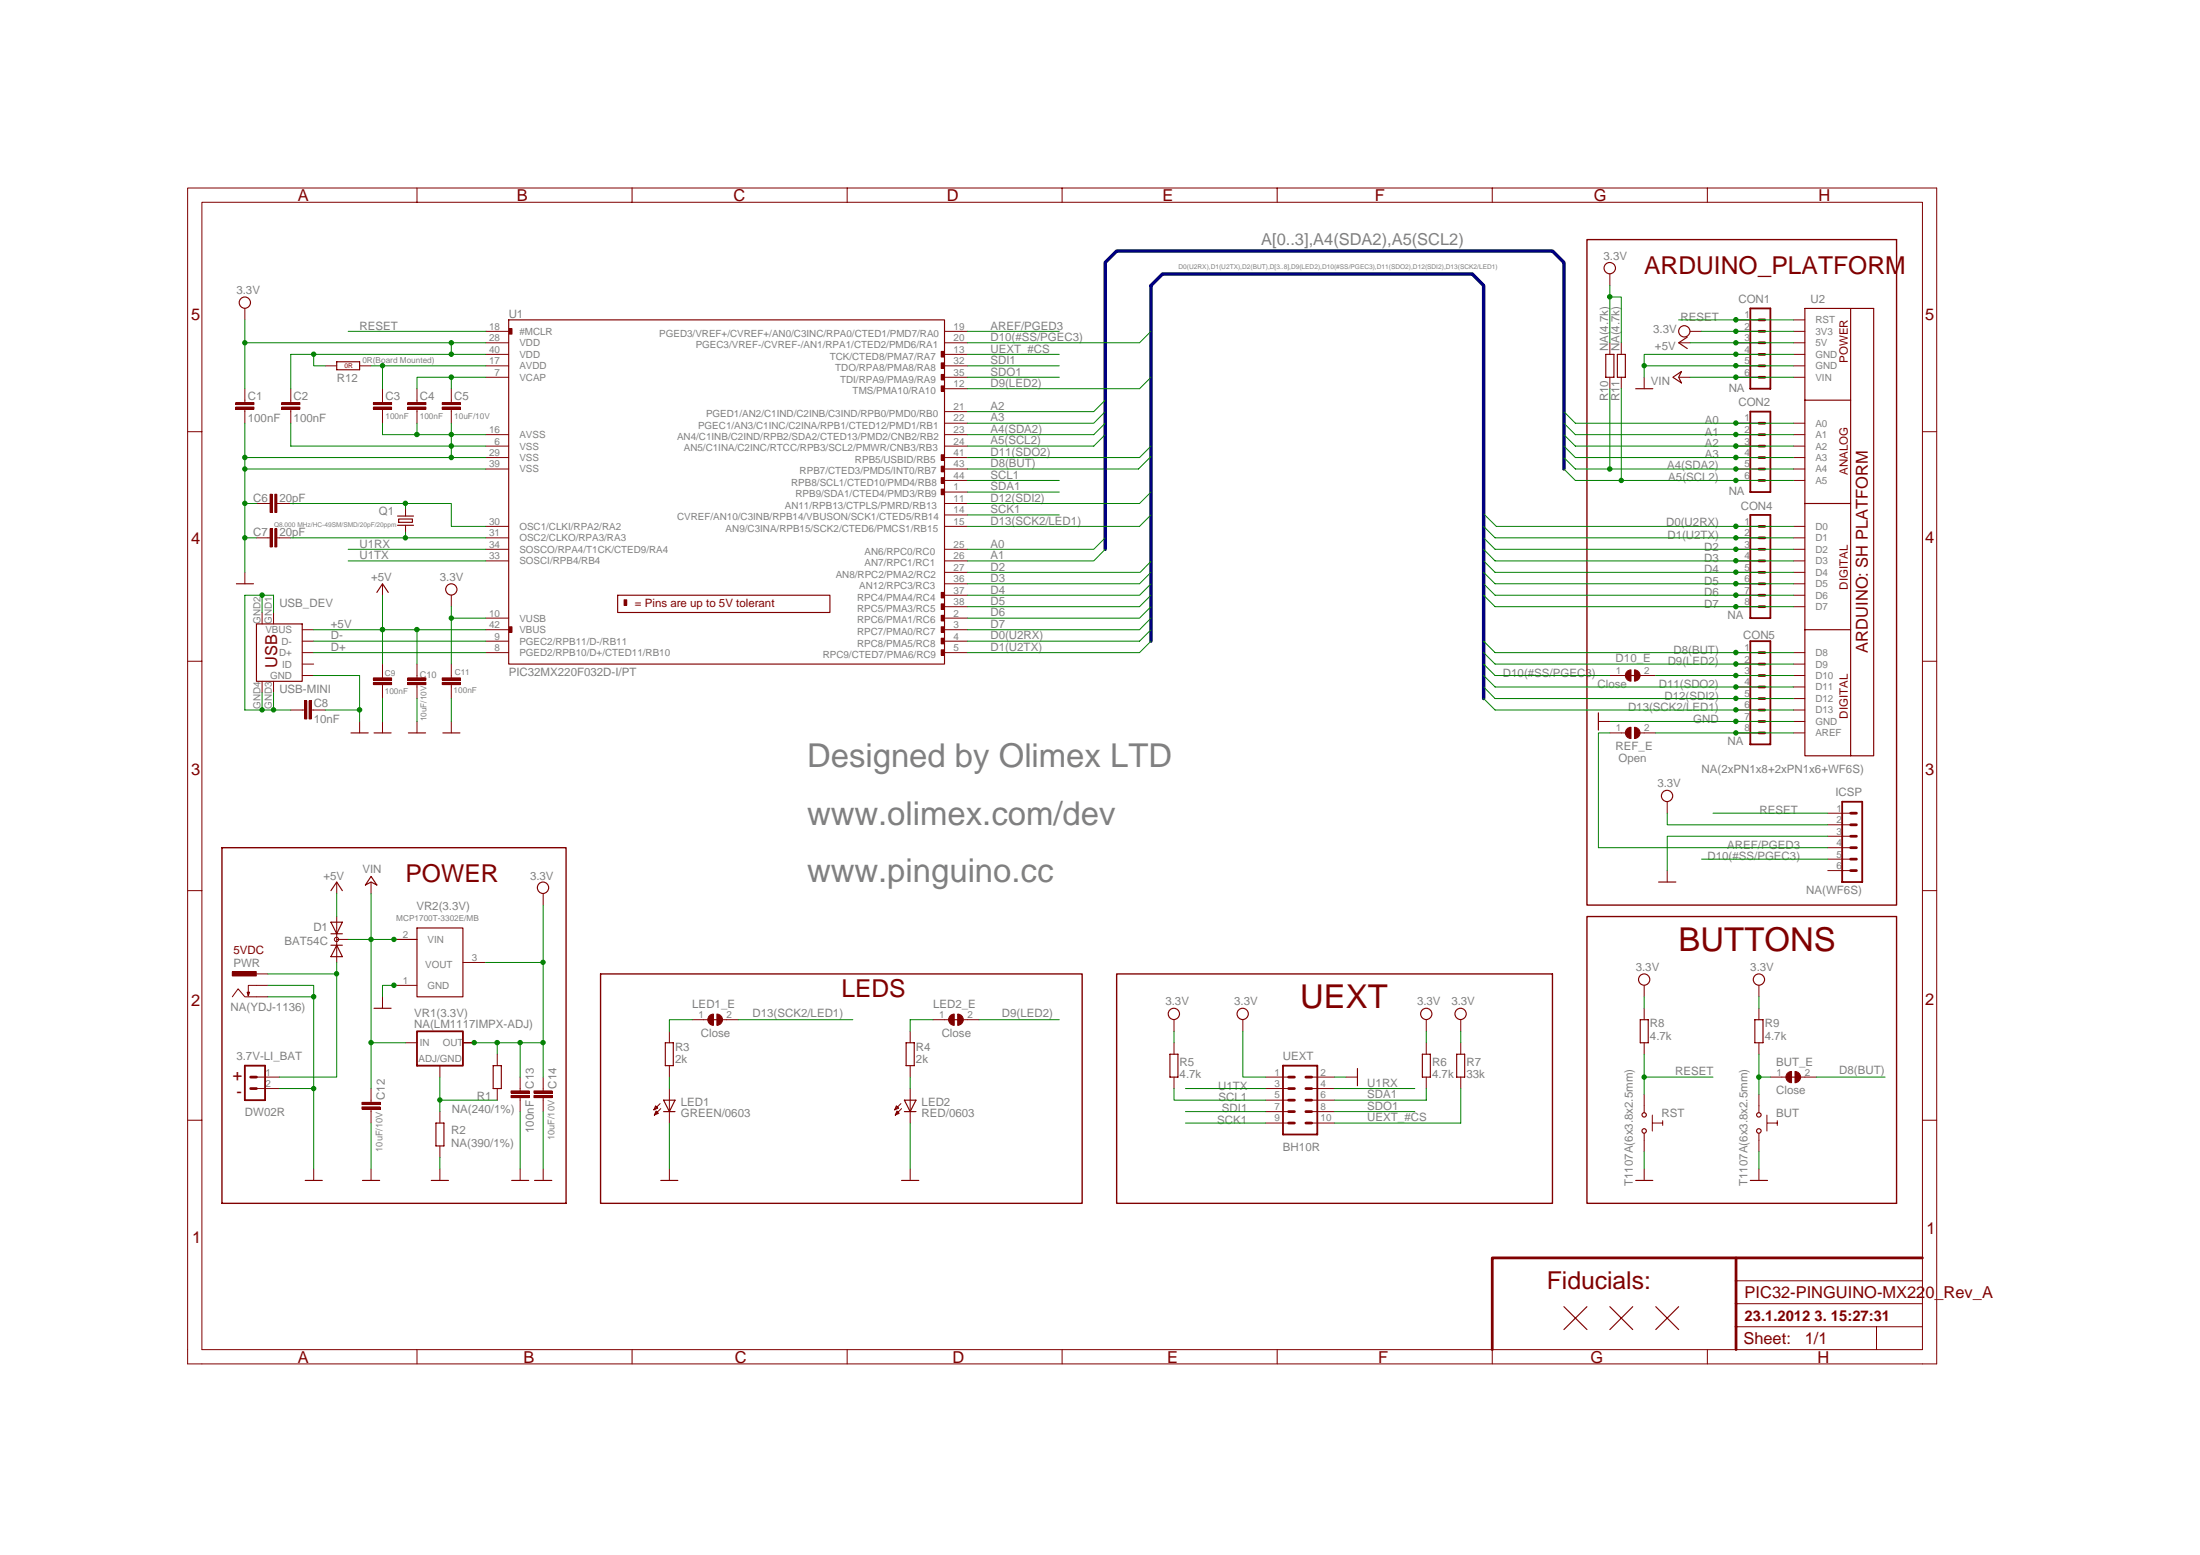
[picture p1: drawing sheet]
<svg xmlns="http://www.w3.org/2000/svg" width="297mm" height="210mm" viewBox="0 0 297 210" stroke-linecap="round" stroke-linejoin="round" font-family="sans-serif">
<g fill="none" stroke="#800000" stroke-width=".14">
<path d="M25.3 25.4h236.2v158.7h-236.2zM56.3 25.4v1.9M85.3 27.3h-58v154.9h232.3v-154.9h-145.2M85.3 27.3h29.1M85.3 25.4v1.9M114.4 25.4v1.9M143.4 25.4v1.9M172.4 25.4v1.9M201.5 25.4v1.9M230.5 25.4v1.9M25.3 58.3h2M31.8 54.9h2.5v.3h-2.5z"/>
<path d="M31.8 54.3h2.5v.3h-2.5zM33.1 52.5v1.8M33.1 55.3v1.8M38 54.9h2.5v.3h-2.5zM38 54.3h2.5v.3h-2.5zM39.3 52.5v1.8M39.3 55.3v1.8M50.4 54.9h2.5v.3h-2.5zM50.4 54.3h2.5v.3h-2.5zM51.6 52.5v1.8M51.6 55.3v1.8M55.1 54.9h2.4v.3h-2.4z"/>
<path d="M55.1 54.3h2.4v.3h-2.4zM56.3 52.5v1.8M56.3 55.3v1.8M59.7 54.9h2.5v.3h-2.5zM59.7 54.3h2.5v.3h-2.5zM60.9 52.5v1.8M60.9 55.3v1.8M222 50.9v1.6M226.6 46.3h1.6M226.6 50.9h1.6M234.4 43.2h3.1M234.4 44.7h3.1"/>
<path d="M234.4 46.3h3.1M234.4 47.8h3.1M234.4 49.4h3.1M234.4 50.9h3.1M234.4 57.1h3.1M234.4 58.7h3.1M259.6 58.3h1.9M33.1 77.3v1.5M34.6 68h1.9M34.6 72.6h1.9M36.5 66.7h.3v2.5h-.3zM36.5 71.4h.3v2.4h-.3z"/>
<path d="M37.1 66.7h.3v2.5h-.3zM37.1 71.4h.3v2.4h-.3zM37.4 68h1.9M37.4 72.6h1.9M51.6 78.8v1.5M234.4 72.6h3.1M234.4 60.2h3.1M234.4 61.8h3.1M234.4 63.3h3.1M234.4 64.9h3.1M234.4 71.1h3.1M234.4 74.1h3.1"/>
<path d="M234.4 75.7h3.1M234.4 77.3h3.1M234.4 78.8h3.1M25.3 89.3h2M39.3 95.8h1.8M41.1 94.6h.3v2.4h-.3zM41.7 94.6h.3v2.4h-.3zM42.1 95.8h1.8M48.6 97.4v1.5M50.4 91.5h2.5v.3h-2.5zM50.4 92.1h2.5v.3h-2.5zM51.6 89.6v1.9"/>
<path d="M51.6 92.4v1.9M51.6 97.4v1.5M55.1 92.1h2.4v.3h-2.4zM55.1 91.5h2.4v.3h-2.4zM56.3 89.6v1.9M56.3 92.4v1.9M56.3 97.4v1.5M59.7 91.5h2.5v.3h-2.5zM59.7 92.1h2.5v.3h-2.5zM60.9 89.6v1.9M60.9 92.4v1.9M60.9 97.4v1.5"/>
<path d="M215.8 97.4h1.6M217.4 91.2h2.1M221.5 91.2h2.1M234.4 95.8h3.1M234.4 80.3h3.1M234.4 81.9h3.1M234.4 88.1h3.1M234.4 89.6h3.1M234.4 91.2h3.1M234.4 92.7h3.1M234.4 94.3h3.1M234.4 97.4h3.1"/>
<path d="M234.4 98.9h3.1M259.6 89.3h1.9M45.5 119.1v1.5M50.1 119.1v1.5M225.1 117.5v1.6M246.8 109.8h3.1M246.8 111.3h3.1M246.8 112.9h3.1M246.8 114.4h3.1M246.8 116h3.1M246.8 117.5h3.1M25.3 120.2h2"/>
<path d="M34.6 131.5h1.6M34.6 134.6h1.6M34.6 133h1.6M45.5 123.7v6.2M45.5 126.8h1.5M51.6 134.6v1.5M93.5 137.6h2.1M97.6 137.6h2.1M126 137.6h2.1M130.1 137.6h2.1M259.6 120.2h1.9M25.3 151.2h2"/>
<path d="M34.6 145.4h3.1M34.6 146.9h3.1M42.4 157.8v1.5M48.9 149.4h2.4v.3h-2.4zM48.9 148.8h2.4v.3h-2.4zM50.1 146.9v1.9M50.1 149.7v1.9M50.1 157.8v1.5M59.4 157.8v1.5M69 147.9h2.5v.3h-2.5zM69 147.3h2.5v.3h-2.5zM70.2 145.4v1.9"/>
<path d="M70.2 148.2v1.9M70.2 157.8v1.5M72.1 147.9h2.4v.3h-2.4zM72.1 147.3h2.4v.3h-2.4zM73.3 145.4v1.9M73.3 148.2v1.9M73.3 157.8v1.5M88.6 150l.3 .3-.6 .2zM89.1 149l-.8 .8 .5-.2-.3-.3-.2 .5M89.2 149.6l-.9 .9M90.4 146.9v4.7M90.4 157.8v1.5"/>
<path d="M121.1 150l.3 .3-.5 .2zM121.6 149l-.8 .8 .5-.2-.3-.3-.2 .5M121.7 149.6l-.8 .9M122.9 146.9v4.7M122.9 157.8v1.5M181.7 145.4h1.6M222 157.8v1.5M237.5 147.7v2.5M237.5 153v2.5M237.5 157.8v1.5M238.6 150.5v2.2M238.7 151.6h1.3"/>
<path d="M239 145.4h2.1M240 151.3v.6M243.1 145.4h2.1M259.6 151.2h1.9M234.4 179.1h19M234.4 176h25.2M234.4 172.9h25.2M259.6 179.1h-6.2v3.1M56.3 182.2v1.9M85.3 182.2v1.9M114.4 182.2v1.9M143.4 182.2v1.9"/>
<path d="M172.4 182.2v1.9M201.5 182.2v1.9M230.5 182.2v1.9"/>
<circle cx="45.4" cy="126.8" r=".3"/>
</g>
<g fill="none" stroke="#800000" stroke-width=".25">
<path d="M31.9 54.5h2.4M38.1 54.5h2.4M50.4 54.5h2.5M55.1 54.5h2.4M59.7 54.5h2.5M236.3 41.6h2.7v10.9h-2.7zM236.3 55.6h2.7v10.8h-2.7zM37.3 66.7v2.5M37.3 71.4v2.4M236.3 69.5h2.7v13.9h-2.7zM236.3 86.6h2.7v13.9h-2.7zM248.7 108.2h2.7v10.9h-2.7z"/>
<path d="M33.1 143.8h2.7v4.7h-2.7z"/>
</g>
<g fill="none" stroke="#800000" stroke-width=".37">
<path d="M237.5 46.3h.8M237.5 44.7h.8M237.5 43.2h.8M237.5 49.4h.8M237.5 47.8h.8M237.5 50.9h.8M237.5 58.7h.8M237.5 57.1h.8M237.5 60.2h.8M237.5 63.3h.8M237.5 61.8h.8M237.5 64.9h.8"/>
<path d="M237.5 74.1h.8M237.5 72.6h.8M237.5 71.1h.8M237.5 77.3h.8M237.5 75.7h.8M237.5 78.8h.8M237.5 80.3h.8M237.5 81.9h.8M237.5 91.2h.8M237.5 89.6h.8M237.5 88.1h.8M237.5 94.3h.8"/>
<path d="M237.5 92.7h.8M237.5 95.8h.8M237.5 97.4h.8M237.5 98.9h.8M249.9 112.9h.8M249.9 111.3h.8M249.9 109.8h.8M249.9 116h.8M249.9 114.4h.8M249.9 117.5h.8M33.8 146.9h.8M33.8 145.4h.8"/>
<path d="M234.4 169.8v12.4M259.6 169.8h-58.1v12.4"/>
</g>
<g fill="none" stroke="#800000" stroke-width=".15">
<path d="M220.8 52.5h2.4M225.9 50.9l1.1-.8-.4 .8 .4 .8zM227.8 45.5l-1.2 .8 1.2 .8M31.9 78.8h2.3M50.9 80l.7-1.2 .8 1.2M47.4 98.9h2.3M50.5 98.9h2.3M55.1 98.9h2.4M59.8 98.9h2.3M215.8 96.2v2.4M50.1 118.3l.8 1.2-.8-.4-.8 .4zM223.9 119.1h2.4"/>
<path d="M44.7 124.5h1.5l-.7 1.5zM44.7 120.2l.8-1.1 .7 1.1M44.7 126h1.5M44.7 127.6h1.5M45.5 127.6l.7 1.5h-1.5zM50.5 136.1h2.3M41.2 159.3h2.3M48.9 159.3h2.4M58.2 159.3h2.4M69.1 159.3h2.3M72.2 159.3h2.3M89.2 159.3h2.3"/>
<path d="M89.6 148.5h1.5l-.7 1.6zM89.6 150.1h1.5M121.7 159.3h2.4M122.1 148.5h1.6l-.8 1.6zM122.1 150.1h1.6M183.3 144.2v2.4M220.8 159.3h2.4M236.3 159.3h2.4"/>
<circle cx="237.5" cy="152.7" r=".31"/>
<circle cx="237.5" cy="150.5" r=".3"/>
</g>
<g fill="#800000" stroke="#800000" stroke-width=".14">
<path d="M242.4 144.6a.76 .76 0 0 1 .7 .8 .76 .76 0 0 1-.7 .8z" fill-rule="evenodd"/>
<path d="M241.3 144.9l.6-.3v1.6a.76 .76 0 0 1-.7-.5 .76 .76 0 0 1 .1-.8z" fill-rule="evenodd"/>
<path d="M220.7 90.4a.76 .76 0 0 1 .7 .8 .76 .76 0 0 1-.7 .7z" fill-rule="evenodd"/>
<path d="M219.7 90.6l.5-.2v1.5a.76 .76 0 0 1-.7-.4 .76 .76 0 0 1 .2-.9z" fill-rule="evenodd"/>
<path d="M96.8 136.9a.76 .76 0 0 1 .8 .7 .76 .76 0 0 1-.8 .8z" fill-rule="evenodd"/>
<path d="M95.8 137.1l.5-.2v1.5a.76 .76 0 0 1-.7-.5 .76 .76 0 0 1 .2-.8z" fill-rule="evenodd"/>
<path d="M129.3 136.9a.76 .76 0 0 1 .8 .7 .76 .76 0 0 1-.8 .8z" fill-rule="evenodd"/>
<path d="M128.3 137.1l.5-.2v1.5a.76 .76 0 0 1-.7-.5 .76 .76 0 0 1 .2-.8z" fill-rule="evenodd"/>
</g>
<g fill="none" stroke="#800000" stroke-width=".28">
<path d="M31.9 55.1h2.4M38.1 55.1h2.4M50.4 55.1h2.5M55.1 55.1h2.4M59.7 55.1h2.5M36.6 66.7v2.5M36.6 71.4v2.4M41.3 94.6v2.4M41.9 94.6v2.4M50.4 91.7h2.5M50.4 92.3h2.5M55.1 91.7h2.4"/>
<path d="M55.1 92.3h2.4M59.7 91.7h2.5M59.7 92.3h2.5M48.9 149.6h2.4M48.9 149h2.4M69 148h2.5M69 147.4h2.5M72.1 148h2.4M72.1 147.4h2.4"/>
</g>
<path d="M31.4 131.2h3.2v.5h-3.2z" fill="#800000"/>
<g fill="none" stroke="#800000" stroke-width=".14">
<path d="M43.9 49.4h1.6M48.6 49.4h1.5M65.6 49.4h3.1M65.6 44.7h3.1M65.6 58.7h3.1M65.6 46.3h3.1M65.6 47.8h3.1M65.6 50.9h3.1M127.5 49.4h3.1M127.5 44.7h3.1M127.5 58.7h3.1M127.5 57.1h3.1"/>
<path d="M127.5 46.3h3.1M127.5 55.6h3.1M127.5 47.8h3.1M127.5 50.9h3.1M127.5 52.5h3.1M217.4 46.3v1.5M217.4 50.9v1.6M218.9 46.3v1.5M218.9 50.9v1.6M54.8 68.7v1M54.8 70.9v.9M65.6 60.2h3.1"/>
<path d="M65.6 74.1h3.1M65.6 75.7h3.1M65.6 71.1h3.1M65.6 72.6h3.1M65.6 61.8h3.1M65.6 63.3h3.1M127.5 60.2h3.1M127.5 74.1h3.1M127.5 75.7h3.1M127.5 77.3h3.1M127.5 71.1h3.1M127.5 68h3.1"/>
<path d="M127.5 78.8h3.1M127.5 69.5h3.1M127.5 61.8h3.1M127.5 63.3h3.1M127.5 64.9h3.1M127.5 66.4h3.1M65.6 86.6h3.1M65.6 88.1h3.1M65.6 83.4h3.1M65.6 85h3.1M127.5 86.6h3.1M127.5 88.1h3.1"/>
<path d="M127.5 80.3h3.1M127.5 81.9h3.1M127.5 83.4h3.1M127.5 85h3.1M217.4 98.9h2.1M221.5 98.9h2.1M31.4 131.1h3.2v.6h-3.2zM31.4 134.6l.7-1.1 1 1.1h1.5M34.6 133h-1.1v1.4M90.4 139.2v1.6M122.9 139.2v1.6M222 136.1v1.5"/>
<path d="M237.5 136.1v1.5M59.4 150.1v1.5M59.4 154.7v1.5M67.1 142.3v1.5M67.1 146.9v1.6M90.4 143.8v1.6M122.9 143.8v1.6M158.5 140.8v1.5M158.5 145.4v1.5M192.6 140.8v1.5M192.6 145.4v1.5M197.2 140.8v1.5"/>
<path d="M197.2 145.4v1.5M222 140.8v1.5M222 147.7v2.5M222 153v2.5M223.1 150.5v2.2M223.2 151.6h1.3M224.5 151.3v.6M237.5 140.8v1.5"/>
</g>
<g fill="none" stroke="#800000" stroke-width=".15">
<path d="M45.5 48.8h3.1v1.1h-3.1zM216.8 47.8h1.1v3.1h-1.1zM218.4 47.8h1.1v3.1h-1.1zM53.7 69.7h2.1M53.7 70.9h2.1M53.8 70.1h1.9v.4h-1.9zM33.4 133.9h.3l-.2 .5zM221.5 137.6h1v3.2h-1zM236.9 137.6h1.1v3.2h-1.1zM58.9 151.6h1v3.1h-1zM66.6 143.8h1.1v3.1h-1.1zM89.8 140.8h1.1v3h-1.1z"/>
<path d="M122.3 140.8h1.1v3h-1.1zM158 142.3h1v3.1h-1zM192 142.3h1.1v3.1h-1.1zM196.7 142.3h1.1v3.1h-1.1zM211.2 176.4l3.1 3.1M214.3 176.4l-3.1 3.1M217.4 176.4l3 3.1M220.4 176.4l-3 3.1M223.6 176.4l3 3.1M226.6 176.4l-3 3.1"/>
<circle cx="222" cy="152.7" r=".3"/>
<circle cx="222" cy="150.5" r=".3"/>
</g>
<g fill="#800000" stroke="#800000" stroke-width=".14">
<path d="M220.7 98.2a.76 .76 0 0 1 .7 .7 .76 .76 0 0 1-.7 .8z" fill-rule="evenodd"/>
<path d="M219.7 98.4l.5-.2v1.5a.76 .76 0 0 1-.7-.5 .76 .76 0 0 1 .2-.8z" fill-rule="evenodd"/>
</g>
<path d="M84.3 81h.3v.7h-.3z" fill="#800000"/>
<path d="M84.3 81h.3v.7h-.3z" fill="none" stroke="#800000" stroke-width=".14"/>
<path d="M127.1 66h.3v.8h-.3z" fill="#800000"/>
<path d="M127.1 66h.3v.8h-.3z" fill="none" stroke="#800000" stroke-width=".14"/>
<path d="M127.1 83.1h.3v.7h-.3z" fill="#800000"/>
<path d="M127.1 83.1h.3v.7h-.3z" fill="none" stroke="#800000" stroke-width=".14"/>
<path d="M127.1 84.6h.3v.8h-.3z" fill="#800000"/>
<path d="M127.1 84.6h.3v.8h-.3z" fill="none" stroke="#800000" stroke-width=".14"/>
<path d="M127.1 86.2h.3v.7h-.3z" fill="#800000"/>
<path d="M127.1 86.1h.3v.8h-.3z" fill="none" stroke="#800000" stroke-width=".14"/>
<path d="M127.1 87.7h.3v.8h-.3z" fill="#800000"/>
<path d="M127.1 87.7h.3v.8h-.3z" fill="none" stroke="#800000" stroke-width=".14"/>
<path d="M127.1 52.1h.3v.7h-.3z" fill="#800000"/>
<path d="M127.1 52.1h.3v.7h-.3z" fill="none" stroke="#800000" stroke-width=".14"/>
<path d="M127.1 47.5h.3v.7h-.3z" fill="#800000"/>
<path d="M127.1 47.4h.3v.8h-.3z" fill="none" stroke="#800000" stroke-width=".14"/>
<path d="M68.8 44.4h.3v.7h-.3z" fill="#800000"/>
<path d="M68.8 44.3h.3v.8h-.3z" fill="none" stroke="#800000" stroke-width=".14"/>
<path d="M127.1 50.6h.3v.7h-.3z" fill="#800000"/>
<path d="M127.1 50.5h.3v.8h-.3z" fill="none" stroke="#800000" stroke-width=".14"/>
<path d="M127.1 49h.3v.7h-.3z" fill="#800000"/>
<path d="M127.1 49h.3v.7h-.3z" fill="none" stroke="#800000" stroke-width=".14"/>
<path d="M127.1 80h.3v.7h-.3z" fill="#800000"/>
<path d="M127.1 80h.3v.7h-.3z" fill="none" stroke="#800000" stroke-width=".14"/>
<path d="M127.1 81.5h.3v.8h-.3z" fill="#800000"/>
<path d="M127.1 81.5h.3v.8h-.3z" fill="none" stroke="#800000" stroke-width=".14"/>
<path d="M127.1 61.4h.3v.7h-.3z" fill="#800000"/>
<path d="M127.1 61.4h.3v.7h-.3z" fill="none" stroke="#800000" stroke-width=".14"/>
<path d="M68.8 84.6h.3v.8h-.3z" fill="#800000"/>
<path d="M68.8 84.6h.3v.8h-.3z" fill="none" stroke="#800000" stroke-width=".14"/>
<path d="M127.1 62.9h.3v.8h-.3z" fill="#800000"/>
<path d="M127.1 62.9h.3v.8h-.3z" fill="none" stroke="#800000" stroke-width=".14"/>
<path d="M127.1 64.5h.3v.7h-.3z" fill="#800000"/>
<g fill="none" stroke="#800000" stroke-width=".14">
<path d="M217.4 37v1.5M33.1 41.6v1.6M228.2 44.7h1.5M242.1 44.7h1.6M242.1 46.3h1.6M242.1 57.1h1.6M242.1 58.7h1.6M242.1 47.8h1.6M242.1 49.4h1.6M242.1 43.2h1.6M242.1 50.9h1.6M127.1 64.5h.3v.7h-.3z"/>
<path d="M242.1 60.2h1.6M242.1 61.8h1.6M242.1 63.3h1.6M242.1 64.9h1.6M242.1 71.1h1.6M242.1 72.6h1.6M242.1 74.1h1.6M242.1 75.7h1.6M242.1 77.3h1.6M242.1 78.8h1.6M35.4 82.7v1.5M35.4 92v1.5"/>
<path d="M36.9 82.7v1.5M36.9 92v1.5M40.8 88.1h1.6M40.8 89.6h1.6M40.8 91.2h1.6M40.8 86.6h1.6M40.8 85h1.6M60.9 80.3v1.6M242.1 98.9h1.6M242.1 80.3h1.6M242.1 81.9h1.6M242.1 88.1h1.6"/>
<path d="M242.1 89.6h1.6M242.1 91.2h1.6M242.1 92.7h1.6M242.1 94.3h1.6M242.1 95.8h1.6M242.1 97.4h1.6M225.1 108.2v1.6M53.2 133h3.1M53.2 126.8h3.1M62.5 129.9h3.1M73.3 120.6v1.6M158.5 137.6v1.6"/>
<path d="M167.8 137.6v1.6M192.6 137.6v1.6M197.2 137.6v1.6M222 133v1.6M237.5 133v1.6M54.8 140.8h1.5M59.4 143.8v1.6M62.5 140.8h1.5M170.9 145.4h3.1M170.9 146.9h3.1M170.9 148.5h3.1M170.9 150.1h3.1"/>
<path d="M170.9 151.6h3.1M177.1 145.4h3.1M177.1 146.9h3.1M177.1 148.5h3.1M177.1 150.1h3.1M177.1 151.6h3.1"/>
</g>
<g fill="none" stroke="#800000" stroke-width=".15">
<path d="M68.7 43.2h58.8v46.4h-58.8zM249.9 41.6v12.4h-6.2M249.9 54v14h-6.2M249.9 68v17h-6.2M34.6 84.2h6.2v7.8h-6.2zM83.4 80.3h28.7v2.4h-28.7zM219.7 91.2h1.5M249.9 85v17h3.1v-60.4h-9.3v60.4h6.2M56.3 125.3h6.2v9.3h-6.2zM95.8 137.6h1.5M128.3 137.6h1.6M241.4 145.4h1.5"/>
<circle cx="217.4" cy="36.2" r=".77"/>
<circle cx="33.1" cy="40.8" r=".76"/>
<circle cx="227.4" cy="44.7" r=".76"/>
<circle cx="60.9" cy="79.6" r=".76"/>
<circle cx="73.3" cy="119.8" r=".77"/>
<circle cx="225.1" cy="107.4" r=".76"/>
<circle cx="158.5" cy="136.9" r=".76"/>
<circle cx="167.8" cy="136.9" r=".76"/>
<circle cx="192.6" cy="136.9" r=".76"/>
<circle cx="197.2" cy="136.9" r=".76"/>
<circle cx="222" cy="132.2" r=".76"/>
<circle cx="237.5" cy="132.2" r=".76"/>
</g>
<path d="M56.3 139.2h6.2v4.6h-6.2zM173.2 143.8h4.7v9.3h-4.7z" fill="none" stroke="#800000" stroke-width=".25"/>
<path d="M174 151.6h.8M174 150.1h.8M174 148.5h.8M174 146.9h.8M174 145.4h.8M176.3 151.6h.8M176.3 150.1h.8M176.3 148.5h.8M176.3 146.9h.8M176.3 145.4h.8" fill="none" stroke="#800000" stroke-width=".37"/>
<path d="M214.3 32.3h41.8v89.9h-41.8zM30 114.4h46.4v48h-46.4zM81.1 131.5h65v30.9h-65zM150.8 131.5h58.8v30.9h-58.8zM214.3 123.7h41.8v38.7h-41.8z" fill="none" stroke="#800000" stroke-width=".19"/>
<path d="M211.2 63.3v-27.9l-1.6-1.5h-58.8l-1.6 1.5v38.7M155.4 86.6v-48.1l1.6-1.5h41.8l1.5 1.5v55.8" fill="none" stroke="#000080" stroke-width=".46"/>
<g fill="#008000" stroke="#008000" stroke-width=".14">
<circle cx="234.4" cy="46.3" r=".3"/>
<circle cx="51.6" cy="85" r=".3"/>
<circle cx="56.3" cy="85" r=".3"/>
<circle cx="53.2" cy="126.8" r=".3"/>
<circle cx="50.1" cy="140.7" r=".3"/>
<circle cx="50.1" cy="126.8" r=".3"/>
<circle cx="234.4" cy="50.9" r=".3"/>
<circle cx="234.4" cy="57.1" r=".3"/>
<circle cx="234.4" cy="58.7" r=".3"/>
<circle cx="234.4" cy="60.2" r=".3"/>
<circle cx="234.4" cy="61.8" r=".3"/>
<circle cx="234.4" cy="63.3" r=".3"/>
<circle cx="217.3" cy="63.3" r=".3"/>
<circle cx="234.4" cy="64.9" r=".3"/>
<circle cx="218.9" cy="64.9" r=".3"/>
<circle cx="234.4" cy="71" r=".3"/>
<circle cx="234.4" cy="72.6" r=".3"/>
<circle cx="234.4" cy="74.1" r=".3"/>
<circle cx="234.4" cy="75.7" r=".3"/>
<circle cx="234.4" cy="77.2" r=".3"/>
<circle cx="234.4" cy="78.8" r=".3"/>
<circle cx="234.4" cy="80.3" r=".3"/>
<circle cx="234.4" cy="81.9" r=".3"/>
<circle cx="234.4" cy="88.1" r=".3"/>
<circle cx="234.4" cy="89.6" r=".3"/>
<circle cx="234.4" cy="92.7" r=".3"/>
<circle cx="234.4" cy="94.3" r=".3"/>
<circle cx="234.4" cy="95.8" r=".3"/>
<circle cx="222" cy="49.4" r=".3"/>
<circle cx="234.4" cy="47.8" r=".3"/>
<circle cx="234.4" cy="49.4" r=".3"/>
<circle cx="234.4" cy="97.4" r=".3"/>
<circle cx="48.5" cy="95.8" r=".3"/>
<circle cx="33.1" cy="72.6" r=".3"/>
<circle cx="33.1" cy="63.3" r=".3"/>
<circle cx="33.1" cy="61.8" r=".3"/>
<circle cx="60.9" cy="58.7" r=".3"/>
<circle cx="60.9" cy="60.2" r=".3"/>
<circle cx="60.9" cy="61.8" r=".3"/>
<circle cx="56.3" cy="58.7" r=".3"/>
<circle cx="33.1" cy="67.9" r=".3"/>
<circle cx="53.2" cy="133" r=".3"/>
<circle cx="42.3" cy="134.5" r=".3"/>
<circle cx="42.4" cy="146.9" r=".3"/>
<circle cx="51.6" cy="49.4" r=".3"/>
<circle cx="234.4" cy="98.9" r=".3"/>
<circle cx="237.5" cy="145.4" r=".3"/>
<circle cx="45.4" cy="131.4" r=".3"/>
<circle cx="234.4" cy="91.2" r=".3"/>
<circle cx="60.9" cy="50.9" r=".3"/>
<circle cx="54.7" cy="67.9" r=".3"/>
<circle cx="54.7" cy="72.6" r=".3"/>
<circle cx="234.4" cy="43.2" r=".3"/>
<circle cx="222" cy="145.4" r=".3"/>
<circle cx="35.4" cy="80.3" r=".3"/>
<circle cx="35.4" cy="95.8" r=".3"/>
<circle cx="36.9" cy="95.8" r=".3"/>
<circle cx="60.9" cy="83.4" r=".3"/>
<circle cx="234.4" cy="44.7" r=".3"/>
<circle cx="73.3" cy="140.7" r=".3"/>
<circle cx="70.2" cy="140.7" r=".3"/>
<circle cx="67.1" cy="140.7" r=".3"/>
<circle cx="64" cy="140.7" r=".3"/>
<circle cx="73.3" cy="129.9" r=".3"/>
<circle cx="217.3" cy="40.1" r=".3"/>
<circle cx="33.1" cy="46.3" r=".3"/>
<circle cx="60.9" cy="46.3" r=".3"/>
<circle cx="60.9" cy="47.8" r=".3"/>
<circle cx="42.4" cy="47.8" r=".3"/>
<circle cx="59.4" cy="148.5" r=".3"/>
</g>
<g fill="none" stroke="#008000" stroke-width=".14">
<path d="M217.4 38.5v7.8M33.1 46.3h32.5M33.1 43.2v9.3M33.1 57.1v10.9M39.3 57.1v3.1h26.3M42.4 47.8v1.6h1.5M47 44.7h18.6M50.1 49.4h15.5M51.6 49.4v3.1M51.6 57.1v1.6h14M56.3 57.1v1.6M60.9 50.9h-4.6v1.6"/>
<path d="M60.9 50.9h4.7M60.9 46.3v1.5M60.9 50.9v1.6M60.9 57.1v4.7M65.6 47.8h-26.3v4.7M130.6 50.9h12.4M130.6 44.7h12.4M130.6 49.4h12.4M130.6 47.8h12.4M149.2 54l-1.5 1.6h-17.1M149.2 55.6l-1.5 1.5h-17.1M149.2 57.1l-1.5 1.6h-17.1"/>
<path d="M149.2 58.7l-1.5 1.5h-17.1M155.4 50.9l-1.5 1.6h-23.3M155.4 44.7l-1.5 1.6h-23.3M211.2 55.6l1.5 1.5h29.4M211.2 57.1l1.5 1.6h29.4M211.2 58.7l1.5 1.5h29.4M217.4 40.1h1.5v6.2M217.4 52.5v10.8M218.9 52.5v12.4M226.6 43.2h15.5M228.2 46.3h13.9M228.2 50.9h13.9"/>
<path d="M229.7 44.7h12.4M242.1 49.4h-20.1v1.5M242.1 47.8h-20.1v1.6M33.1 61.8h32.5M33.1 63.3h32.5M33.1 72.6h1.5M34.6 68h-1.5v9.3M39.3 68h15.5v.7M47 74.1h18.6M47 75.7h18.6M54.8 68h6.1v3.1h4.7M54.8 71.8v.8h-15.5"/>
<path d="M54.8 72.6h10.8M130.6 64.9h12.4M130.6 69.5h12.4M130.6 66.4h12.4M149.2 72.6l-1.5 1.5h-17.1M149.2 74.1l-1.5 1.6h-17.1M155.4 75.8l-1.5 1.5h-23.3M155.4 77.3l-1.5 1.5h-23.3M155.4 78.8l-1.5 1.5h-23.3M155.4 66.4l-1.5 1.6h-23.3M155.4 60.2l-1.5 1.6h-23.3M155.4 61.6l-1.7 1.7h-23.1"/>
<path d="M155.4 69.5l-1.5 1.6h-23.3M200.3 69.4l1.7 1.7h40.1M200.3 71.1l1.6 1.5h40.2M200.3 72.6l1.6 1.5h40.2M200.3 74.1l1.6 1.6h40.2M200.3 75.7l1.6 1.6h40.2M200.3 77.3l1.6 1.5h40.2M200.3 78.8l1.6 1.5h40.2M211.2 60.2l1.5 1.6h29.4M211.2 61.8l1.5 1.5h29.4M211.2 63.3l1.5 1.6h29.4M35.4 80.3v2.4"/>
<path d="M35.4 93.5v2.3M36.9 93.5v2.3h-1.5M36.9 82.7v-2.4h-3.8v15.5h2.3M36.9 95.8h2.4M42.4 91.2h6.2v4.6M42.4 85h23.2M42.4 88.1h23.2M42.4 86.6h23.2M43.9 95.8h4.7M48.6 95.8v1.6M51.6 80.3v9.3M51.6 94.3v3.1"/>
<path d="M56.3 85v4.6M56.3 94.3v3.1M60.9 81.9v7.7M60.9 94.3v3.1M60.9 83.4h4.7M155.4 80.3l-1.5 1.6h-23.3M155.4 81.9l-1.5 1.5h-23.3M155.4 83.4l-1.5 1.6h-23.3M155.4 86.6l-1.5 1.5h-23.3M155.4 85l-1.5 1.6h-23.3M200.3 86.6l1.6 1.5h40.2M200.3 80.3l1.6 1.6h40.2"/>
<path d="M200.3 88.1l1.6 1.5h40.2M200.3 89.6l1.6 1.6h15.5M200.3 91.2l1.6 1.5h40.2M200.3 92.7l1.6 1.6h40.2M200.3 94.3l1.6 1.5h40.2M217.4 98.9h-1.6v15.5h31M217.4 97.4h24.7M223.6 91.2h18.5M223.6 98.9h18.5M225.1 109.8v1.5h21.7M229.7 116h17.1M231.3 109.8h15.5"/>
<path d="M246.8 112.9h-21.7v4.6M36.2 134.6h6.2v23.2M36.2 133h6.2v1.6M45.5 129.9v1.6h-9.3M45.5 131.5v13.9h-7.8M45.5 120.6v3.1M47 126.8h6.2M50.1 120.6v26.3M53.2 133h-1.6v1.6M65.6 129.9h7.7M73.3 122.2v23.2M93.5 137.6h-3.1v1.6"/>
<path d="M99.7 137.6h15.4M126 137.6h-3.1v1.6M132.2 137.6h10.8M158.5 139.2v1.6M167.8 139.2v6.2h3.1M192.6 139.2v1.6M197.2 139.2v1.6M222 134.6v1.5M237.5 134.6v1.5M37.7 146.9h4.7M50.1 151.6v6.2M50.1 140.8h4.7"/>
<path d="M59.4 145.4v3.1M59.4 156.2v1.6M64 140.8h9.3M67.1 148.5h-7.7v1.6M67.1 140.8v1.5M70.2 140.8v4.6M70.2 150.1v7.7M73.3 150.1v7.7M90.4 145.4v1.5M90.4 151.6v6.2M122.9 145.4v1.5M122.9 151.6v6.2"/>
<path d="M158.5 146.9v1.6h12.4M160.1 146.9h10.8M160.1 151.6h10.8M160.1 150.1h10.8M180.2 145.4h1.5M180.2 146.9h10.8M180.2 150.1h10.8M192.6 146.9v1.6h-12.4M197.2 146.9v4.7h-17M222 145.4h9.3M222 142.3v5.4M222 155.5v2.3"/>
<path d="M237.5 145.4h1.5M237.5 142.3v5.4M237.5 155.5v2.3M245.2 145.4h9.3"/>
</g>
<g font-size="4.4" fill="#808080">
<text x="109" y="103.6">Designed by Olimex LTD</text>
<text x="109" y="111.3">www.olimex.com/dev</text>
<text x="109" y="119.1">www.pinguino.cc</text>
</g>
<g font-size="4.4" fill="#800000">
<text x="226.6" y="128.4">BUTTONS</text>
<text x="175.6" y="136.1">UEXT</text>
</g>
<g font-size="3.3" fill="#800000">
<text x="222" y="37">ARDUINO_PLATFORM</text>
<text x="54.8" y="119.1">POWER</text>
<text x="113.6" y="134.6">LEDS</text>
<text x="208.8" y="174.1">Fiducials:</text>
</g>
<g font-size="2.2" fill="#800000">
<text x="40.2" y="27.1">A</text>
<text x="69.8" y="27.1">B</text>
<text x="99" y="27.1">C</text>
<text x="127.8" y="27.1">D</text>
<text x="157" y="27.1">E</text>
<text x="185.6" y="27.1">F</text>
<text x="215.2" y="27.1">G</text>
<text x="245.5" y="27.1">H</text>
<text x="25.8" y="43.2">5</text>
<text x="259.9" y="43.2">5</text>
<text x="25.8" y="73.4">4</text>
<text x="259.9" y="73.2">4</text>
<text x="252.2" y="88.1" transform="rotate(-90 252.2 88.1)">ARDUINO: SH PLATFORM</text>
<text x="37.4" y="90.1" transform="rotate(-90 37.4 90.1)">USB</text>
<text x="25.8" y="104.7">3</text>
<text x="259.9" y="104.7">3</text>
<text x="25.8" y="135.8">2</text>
<text x="259.9" y="135.6">2</text>
<text x="31.9" y="148.1">-</text>
<text x="32.7" y="145.9" transform="rotate(-90 32.7 145.9)">+</text>
<text x="25.9" y="167.9">1</text>
<text x="260.1" y="166.6">1</text>
<text x="235.6" y="175.2">PIC32-PINGUINO-MX220_Rev_A</text>
<text x="40.2" y="184">A</text>
<text x="70.7" y="184">B</text>
<text x="99.2" y="184">C</text>
<text x="128.6" y="184">D</text>
<text x="157.6" y="184">E</text>
<text x="186.1" y="184">F</text>
<text x="214.7" y="184">G</text>
<text x="235.4" y="181.5">Sheet:</text>
<text x="243.7" y="181.4">1/1</text>
<text x="245.4" y="184">H</text>
</g>
<text font-size="2.2" fill="#808080" x="170.3" y="33.1">A[0..3],A4(SDA2),A5(SCL2)</text>
<text font-size="2" fill="#800000" x="235.6" y="178.3">23.1.2012 3. 15:27:31</text>
<g font-size="1.6" fill="#808080">
<text x="216.5" y="35.1">3.3V</text>
<text x="31.9" y="39.7">3.3V</text>
<text x="234.7" y="40.9">CON1</text>
<text x="244.5" y="40.9">U2</text>
<text x="48.6" y="44.5">RESET</text>
<text x="68.7" y="42.9">U1</text>
<text x="133.7" y="46">D10(#SS/PGEC3)</text>
<text x="133.7" y="44.5">AREF/PGED3</text>
<text x="133.7" y="47.6">UEXT_#CS</text>
<text x="217.1" y="47.4" transform="rotate(-90 217.1 47.4)">NA(4.7k)</text>
<text x="218.7" y="47.4" transform="rotate(-90 218.7 47.4)">NA(4.7k)</text>
<text x="223.2" y="45">3.3V</text>
<text x="223.5" y="47.3">+5V</text>
<text x="226.9" y="43.3">RESET</text>
<text x="45.5" y="51.5">R12</text>
<text x="133.7" y="52.2">D9(LED2)</text>
<text x="133.7" y="49.1">SDI1</text>
<text x="133.7" y="50.7">SDO1</text>
<text x="222.9" y="51.9">VIN</text>
<text x="233.4" y="52.9">NA</text>
<text x="33.5" y="57">100nF</text>
<text x="33.5" y="54">C1</text>
<text x="39.6" y="57">100nF</text>
<text x="39.6" y="54">C2</text>
<text x="52" y="54">C3</text>
<text x="56.7" y="54">C4</text>
<text x="61.3" y="54">C5</text>
<text x="133.7" y="55.3">A2</text>
<text x="133.7" y="56.9">A3</text>
<text x="133.7" y="58.4">A4(SDA2)</text>
<text x="133.7" y="60">A5(SCL2)</text>
<text x="217.1" y="54.2" transform="rotate(-90 217.1 54.2)">R10</text>
<text x="218.7" y="54.2" transform="rotate(-90 218.7 54.2)">R11</text>
<text x="230.2" y="57.3">A0</text>
<text x="230.2" y="58.8">A1</text>
<text x="234.7" y="54.8">CON2</text>
<text x="133.7" y="63.1">D8(BUT)</text>
<text x="133.7" y="61.5">D11(SDO2)</text>
<text x="133.7" y="64.6">SCL1</text>
<text x="225.1" y="63.3">A4(SDA2)</text>
<text x="225.3" y="64.9">A5(SCL2)</text>
<text x="230.2" y="60.4">A2</text>
<text x="230.2" y="61.8">A3</text>
<text x="34.2" y="67.7">C6</text>
<text x="37.7" y="67.7">20pF</text>
<text x="51.1" y="69.5">Q1</text>
<text x="133.7" y="67.7">D12(SDI2)</text>
<text x="133.7" y="70.8">D13(SCK2/LED1)</text>
<text x="133.7" y="69.3">SCK1</text>
<text x="133.7" y="66.2">SDA1</text>
<text x="225" y="71.1">D0(U2RX)</text>
<text x="233.4" y="66.8">NA</text>
<text x="235" y="68.9">CON4</text>
<text x="34.2" y="72.4">C7</text>
<text x="37.7" y="72.4">20pF</text>
<text x="48.6" y="73.9">U1RX</text>
<text x="48.6" y="75.5">U1TX</text>
<text x="133.7" y="77">D2</text>
<text x="133.7" y="73.9">A0</text>
<text x="133.7" y="75.5">A1</text>
<text x="225.1" y="72.8">D1(U2TX)</text>
<text x="230.1" y="74.3">D2</text>
<text x="230.1" y="75.9">D3</text>
<text x="230.1" y="77.4">D4</text>
<text x="37.7" y="81.9">USB_DEV</text>
<text x="50.1" y="78.4">+5V</text>
<text x="59.4" y="78.4">3.3V</text>
<text x="133.7" y="78.6">D3</text>
<text x="133.7" y="80.1">D4</text>
<text x="133.7" y="81.7">D5</text>
<text x="133.7" y="83.2">D6</text>
<text x="230.1" y="79">D5</text>
<text x="230.1" y="80.5">D6</text>
<text x="230.1" y="82.1">D7</text>
<text x="233.2" y="83.5">NA</text>
<text x="44.7" y="84.8">+5V</text>
<text x="44.7" y="87.9">D+</text>
<text x="44.7" y="86.3">D-</text>
<text x="133.7" y="87.9">D1(U2TX)</text>
<text x="133.7" y="84.8">D7</text>
<text x="133.7" y="86.3">D0(U2RX)</text>
<text x="218.1" y="89.4">D10_E</text>
<text x="225.2" y="89.8">D9(LED2)</text>
<text x="226" y="88.2">D8(BUT)</text>
<text x="235.3" y="86.2">CON5</text>
<text x="37.7" y="93.5">USB-MINI</text>
<text x="42.4" y="95.5">C8</text>
<text x="68.7" y="91.2">PIC32MX220F032D-I/PT</text>
<text x="202.9" y="91.4">D10(#SS/PGEC3)</text>
<text x="215.7" y="92.8">Close</text>
<text x="219.8" y="96">D13(SCK2/LED1)</text>
<text x="224" y="92.9">D11(SDO2)</text>
<text x="224.7" y="94.4">D12(SDI2)</text>
<text x="42.4" y="97.6">10nF</text>
<text x="218.1" y="101.3">REF_E</text>
<text x="228.6" y="97.5">GND</text>
<text x="233.2" y="100.6">NA</text>
<text x="218.5" y="102.8">Open</text>
<text x="223.8" y="106.3">3.3V</text>
<text x="229.7" y="104.4">NA(2xPN1x8+2xPN1x6+WF6S)</text>
<text x="247.8" y="107.5">ICSP</text>
<text x="237.6" y="109.9">RESET</text>
<text x="43.7" y="118.8">+5V</text>
<text x="48.9" y="117.9">VIN</text>
<text x="71.6" y="118.8">3.3V</text>
<text x="230.5" y="116.1">D10(#SS/PGEC3)</text>
<text x="233.2" y="114.6">AREF/PGED3</text>
<text x="42.3" y="125.6">D1</text>
<text x="56.2" y="122.8">VR2(3.3V)</text>
<text x="243.9" y="120.6">NA(WF6S)</text>
<text x="31.5" y="130.5">PWR</text>
<text x="38.4" y="127.6">BAT54C</text>
<text x="220.8" y="131.1">3.3V</text>
<text x="236.3" y="131.1">3.3V</text>
<text x="31.1" y="136.4">NA(YDJ-1136)</text>
<text x="55.9" y="137.3">VR1(3.3V)</text>
<text x="93.5" y="136.1">LED1_E</text>
<text x="101.6" y="137.3">D13(SCK2/LED1)</text>
<text x="126" y="136.1">LED2_E</text>
<text x="135.3" y="137.3">D9(LED2)</text>
<text x="157.3" y="135.7">3.3V</text>
<text x="166.6" y="135.7">3.3V</text>
<text x="191.3" y="135.7">3.3V</text>
<text x="196" y="135.7">3.3V</text>
<text x="31.9" y="143.1">3.7V-LI_BAT</text>
<text x="55.9" y="138.8">NA(LM1117IMPX-ADJ)</text>
<text x="91.1" y="143.5">2k</text>
<text x="91.1" y="141.9">R3</text>
<text x="94.6" y="140">Close</text>
<text x="123.7" y="143.5">2k</text>
<text x="123.7" y="141.9">R4</text>
<text x="127.1" y="140">Close</text>
<text x="159.3" y="143.8">R5</text>
<text x="173.2" y="143.1">UEXT</text>
<text x="193.4" y="143.8">R6</text>
<text x="198" y="143.8">R7</text>
<text x="222.8" y="140.4">4.7k</text>
<text x="222.8" y="138.7">R8</text>
<text x="238.3" y="140.4">4.7k</text>
<text x="238.3" y="138.7">R9</text>
<text x="239.8" y="143.8">BUT_E</text>
<text x="51.9" y="148.5" transform="rotate(-90 51.9 148.5)">C12</text>
<text x="64.4" y="148.5">R1</text>
<text x="72.1" y="146.9" transform="rotate(-90 72.1 146.9)">C13</text>
<text x="75.2" y="146.9" transform="rotate(-90 75.2 146.9)">C14</text>
<text x="91.9" y="149.3">LED1</text>
<text x="124.4" y="149.3">LED2</text>
<text x="159.3" y="145.6">4.7k</text>
<text x="164.5" y="147.1">U1TX</text>
<text x="164.5" y="148.6">SCL1</text>
<text x="184.6" y="148.3">SDA1</text>
<text x="184.6" y="149.8">SDO1</text>
<text x="184.6" y="146.7">U1RX</text>
<text x="193.4" y="145.6">4.7k</text>
<text x="198" y="145.6">33k</text>
<text x="226.2" y="145.1">RESET</text>
<text x="239.8" y="147.7">Close</text>
<text x="248.3" y="145">D8(BUT)</text>
<text x="33.1" y="150.7">DW02R</text>
<text x="60.9" y="154.9">NA(390/1%)</text>
<text x="60.9" y="153.1">R2</text>
<text x="61" y="150.2">NA(240/1%)</text>
<text x="72.1" y="152.9" transform="rotate(-90 72.1 152.9)">100nF</text>
<text x="91.9" y="150.8">GREEN/0603</text>
<text x="124.4" y="150.8">RED/0603</text>
<text x="164.4" y="151.7">SCK1</text>
<text x="165" y="150.1">SDI1</text>
<text x="173.2" y="155.3">BH10R</text>
<text x="184.6" y="151.4">UEXT_#CS</text>
<text x="224.3" y="150.8">RST</text>
<text x="239.8" y="150.8">BUT</text>
<text x="220.4" y="160.1" transform="rotate(-90 220.4 160.1)">T1107A(6x3.8x2.5mm)</text>
<text x="235.9" y="160.1" transform="rotate(-90 235.9 160.1)">T1107A(6x3.8x2.5mm)</text>
</g>
<g font-size="1.6" fill="#800000">
<text x="249.5" y="49" transform="rotate(-90 249.5 49)">POWER</text>
<text x="249.5" y="64.1" transform="rotate(-90 249.5 64.1)">ANALOG</text>
<text x="85.7" y="81.9">= Pins are up to 5V tolerant</text>
<text x="249.5" y="79.6" transform="rotate(-90 249.5 79.6)">DIGITAL</text>
<text x="249.5" y="97" transform="rotate(-90 249.5 97)">DIGITAL</text>
<text x="31.5" y="128.8">5VDC</text>
</g>
<g font-size="1.3" fill="#808080">
<text x="66" y="46.1">28</text>
<text x="66" y="47.6">40</text>
<text x="66" y="44.5">18</text>
<text x="70.1" y="46.7">VDD</text>
<text x="70.1" y="45.2">#MCLR</text>
<text x="89" y="45.4">PGED3/VREF+/CVREF+/AN0/C3INC/RPA0/CTED1/PMD7/RA0</text>
<text x="93.9" y="47">PGEC3/VREF-/CVREF-/AN1/RPA1/CTED2/PMD6/RA1</text>
<text x="128.8" y="47.6">13</text>
<text x="128.8" y="46.1">20</text>
<text x="128.8" y="44.5">19</text>
<text x="235.6" y="43">1</text>
<text x="235.6" y="44.5">2</text>
<text x="235.6" y="46.1">3</text>
<text x="235.6" y="47.6">4</text>
<text x="245.1" y="45.2">3V3</text>
<text x="245.1" y="46.7">5V</text>
<text x="245.1" y="43.6">RST</text>
<text x="66" y="49.1">17</text>
<text x="66.8" y="50.7">7</text>
<text x="70.1" y="51.4">VCAP</text>
<text x="70.1" y="48.3">VDD</text>
<text x="70.1" y="49.8">AVDD</text>
<text x="112" y="48.6">TCK/CTED8/PMA7/RA7</text>
<text x="112.8" y="50.1">TDO/RPA8/PMA8/RA8</text>
<text x="113.4" y="51.6">TDI/RPA9/PMA9/RA9</text>
<text x="115.1" y="53.2">TMS/PMA10/RA10</text>
<text x="128.8" y="50.7">35</text>
<text x="128.8" y="49.1">32</text>
<text x="128.8" y="52.3">12</text>
<text x="235.6" y="49.1">5</text>
<text x="235.6" y="50.7">6</text>
<text x="245.1" y="48.3">GND</text>
<text x="245.1" y="49.8">GND</text>
<text x="245.1" y="51.4">VIN</text>
<text x="66" y="58.4">16</text>
<text x="70.1" y="59.1">AVSS</text>
<text x="91.4" y="59.4">AN4/C1INB/C2IND/RPB2/SDA2/CTED13/PMD2/CNB2/RB2</text>
<text x="94.3" y="57.8">PGEC1/AN3/C1INC/C2INA/RPB1/CTED12/PMD1/RB1</text>
<text x="95.3" y="56.3">PGED1/AN2/C1IND/C2INB/C3IND/RPB0/PMD0/RB0</text>
<text x="128.8" y="56.9">22</text>
<text x="128.8" y="55.4">21</text>
<text x="128.8" y="58.4">23</text>
<text x="235.6" y="56.9">1</text>
<text x="235.6" y="58.4">2</text>
<text x="245.1" y="57.6">A0</text>
<text x="245.1" y="59.1">A1</text>
<text x="66" y="61.6">29</text>
<text x="66" y="63.1">39</text>
<text x="66.8" y="60">6</text>
<text x="70.1" y="60.7">VSS</text>
<text x="70.1" y="62.2">VSS</text>
<text x="70.1" y="63.8">VSS</text>
<text x="92.3" y="60.9">AN5/C1INA/C2INC/RTCC/RPB3/SCL2/PMWR/CNB3/RB3</text>
<text x="106.8" y="65.6">RPB8/SCL1/CTED10/PMD4/RB8</text>
<text x="108" y="64">RPB7/CTED3/PMD5/INT0/RB7</text>
<text x="115.4" y="62.5">RPB5/USBID/RB5</text>
<text x="128.8" y="61.6">41</text>
<text x="128.8" y="63.1">43</text>
<text x="128.8" y="64.6">44</text>
<text x="128.8" y="60">24</text>
<text x="235.6" y="60">3</text>
<text x="235.6" y="61.6">4</text>
<text x="235.6" y="63.1">5</text>
<text x="235.6" y="64.6">6</text>
<text x="245.1" y="60.7">A2</text>
<text x="245.1" y="62.2">A3</text>
<text x="245.1" y="63.8">A4</text>
<text x="245.1" y="65.3">A5</text>
<text x="66" y="70.8">30</text>
<text x="70.1" y="71.5">OSC1/CLKI/RPA2/RA2</text>
<text x="91.4" y="70.2">CVREF/AN10/C3INB/RPB14/VBUSON/SCK1/CTED5/RB14</text>
<text x="98" y="71.8">AN9/C3INA/RPB15/SCK2/CTED6/PMCS1/RB15</text>
<text x="106" y="68.7">AN11/RPB13/CTPLS/PMRD/RB13</text>
<text x="107.4" y="67.1">RPB9/SDA1/CTED4/PMD3/RB9</text>
<text x="128.8" y="66.2">1</text>
<text x="128.8" y="69.3">14</text>
<text x="128.8" y="70.8">15</text>
<text x="128.8" y="67.8">11</text>
<text x="235.6" y="70.8">1</text>
<text x="245.1" y="71.5">D0</text>
<text x="66" y="75.5">33</text>
<text x="66" y="73.9">34</text>
<text x="66" y="72.4">31</text>
<text x="70.1" y="76.2">SOSCI/RPB4/RB4</text>
<text x="70.1" y="74.6">SOSCO/RPA4/T1CK/CTED9/RA4</text>
<text x="70.1" y="73.1">OSC2/CLKO/RPA3/RA3</text>
<text x="112.8" y="78">AN8/RPC2/PMA2/RC2</text>
<text x="116.7" y="74.9">AN6/RPC0/RC0</text>
<text x="116.7" y="76.4">AN7/RPC1/RC1</text>
<text x="128.8" y="73.9">25</text>
<text x="128.8" y="75.5">26</text>
<text x="128.8" y="77">27</text>
<text x="235.6" y="72.4">2</text>
<text x="235.6" y="73.9">3</text>
<text x="235.6" y="75.5">4</text>
<text x="235.6" y="77">5</text>
<text x="245.1" y="73.1">D1</text>
<text x="245.1" y="74.6">D2</text>
<text x="245.1" y="76.2">D3</text>
<text x="245.1" y="77.7">D4</text>
<text x="66" y="83.2">10</text>
<text x="70.1" y="83.9">VUSB</text>
<text x="115.7" y="81.1">RPC4/PMA4/RC4</text>
<text x="115.7" y="82.6">RPC5/PMA3/RC5</text>
<text x="116" y="79.5">AN12/RPC3/RC3</text>
<text x="128.8" y="80.1">37</text>
<text x="128.8" y="81.7">38</text>
<text x="128.8" y="83.2">2</text>
<text x="128.8" y="78.6">36</text>
<text x="235.6" y="78.6">6</text>
<text x="235.6" y="80.1">7</text>
<text x="235.6" y="81.7">8</text>
<text x="245.1" y="79.3">D5</text>
<text x="245.1" y="80.8">D6</text>
<text x="245.1" y="82.4">D7</text>
<text x="35.2" y="84.2" transform="rotate(-90 35.2 84.2)">GND2</text>
<text x="35.8" y="85.5">VBUS</text>
<text x="36.7" y="84.2" transform="rotate(-90 36.7 84.2)">GND1</text>
<text x="37.7" y="88.6">D+</text>
<text x="38" y="87">D-</text>
<text x="66" y="84.8">42</text>
<text x="66.8" y="86.3">9</text>
<text x="66.8" y="87.9">8</text>
<text x="70.1" y="85.5">VBUS</text>
<text x="70.1" y="87">PGEC2/RPB11/D-/RB11</text>
<text x="70.1" y="88.6">PGED2/RPB10/D+/CTED11/RB10</text>
<text x="111.1" y="88.8">RPC9/CTED7/PMA6/RC9</text>
<text x="115.7" y="84.2">RPC6/PMA1/RC6</text>
<text x="115.7" y="85.7">RPC7/PMA0/RC7</text>
<text x="115.7" y="87.3">RPC8/PMA5/RC8</text>
<text x="128.8" y="84.8">3</text>
<text x="128.8" y="86.3">4</text>
<text x="128.8" y="87.9">5</text>
<text x="235.6" y="87.9">1</text>
<text x="235.6" y="89.4">2</text>
<text x="245.1" y="88.6">D8</text>
<text x="35.2" y="95.7" transform="rotate(-90 35.2 95.7)">GND4</text>
<text x="36.5" y="91.7">GND</text>
<text x="36.7" y="95.7" transform="rotate(-90 36.7 95.7)">GND3</text>
<text x="38.1" y="90.1">ID</text>
<text x="218.2" y="91">1</text>
<text x="222" y="91">2</text>
<text x="235.6" y="91">3</text>
<text x="235.6" y="92.5">4</text>
<text x="235.6" y="94.1">5</text>
<text x="235.6" y="95.6">6</text>
<text x="245.1" y="90.1">D9</text>
<text x="245.1" y="91.7">D10</text>
<text x="245.1" y="93.2">D11</text>
<text x="245.1" y="94.8">D12</text>
<text x="218.2" y="98.7">1</text>
<text x="222" y="98.7">2</text>
<text x="235.6" y="97.2">7</text>
<text x="235.6" y="98.7">8</text>
<text x="245.1" y="99.4">AREF</text>
<text x="245.1" y="96.3">D13</text>
<text x="245.1" y="97.9">GND</text>
<text x="247.9" y="109.6">1</text>
<text x="247.9" y="111.1">2</text>
<text x="247.9" y="112.6">3</text>
<text x="247.9" y="114.2">4</text>
<text x="247.9" y="115.8">5</text>
<text x="247.9" y="117.3">6</text>
<text x="54.4" y="126.6">2</text>
<text x="57.4" y="130.6">VOUT</text>
<text x="57.7" y="127.3">VIN</text>
<text x="63.7" y="129.7">3</text>
<text x="54.4" y="132.8">1</text>
<text x="57.7" y="133.5">GND</text>
<text x="94.3" y="137.4">1</text>
<text x="98.1" y="137.4">2</text>
<text x="126.8" y="137.4">1</text>
<text x="130.6" y="137.4">2</text>
<text x="56.5" y="143.4">ADJ/GND</text>
<text x="56.7" y="141.1">IN</text>
<text x="59.8" y="141.1">OUT</text>
<text x="35.8" y="145.2">1</text>
<text x="35.8" y="146.7">2</text>
<text x="172.1" y="145.2">1</text>
<text x="172.1" y="146.7">3</text>
<text x="172.1" y="148.3">5</text>
<text x="172.1" y="149.8">7</text>
<text x="178.3" y="145.2">2</text>
<text x="178.3" y="146.7">4</text>
<text x="178.3" y="148.3">6</text>
<text x="178.3" y="149.8">8</text>
<text x="239.9" y="145.2">1</text>
<text x="243.7" y="145.2">2</text>
<text x="172.1" y="151.4">9</text>
<text x="178.3" y="151.4">10</text>
</g>
<g font-size="1.2" fill="#808080">
<text x="56.7" y="91.5">C10</text>
<text x="51.7" y="155.5" transform="rotate(-90 51.7 155.5)">10uF/10V</text>
<text x="74.9" y="153.9" transform="rotate(-90 74.9 153.9)">10uF/10V</text>
</g>
<g font-size="1.1" fill="#808080">
<text x="48.9" y="49">0R(Board Mounted)</text>
<text x="52" y="56.6">100nF</text>
<text x="56.7" y="56.6">100nF</text>
<text x="61.3" y="56.6">10uF/10V</text>
<text x="52" y="93.7">100nF</text>
<text x="52" y="91.3">C9</text>
<text x="61.3" y="93.6">100nF</text>
<text x="61.4" y="91.1">C11</text>
<text x="57.6" y="97.4" transform="rotate(-90 57.6 97.4)">10uF/10V</text>
<text x="53.5" y="124.3">MCP1700T-3302E/MB</text>
</g>
<g font-size=".9" fill="#808080">
<text x="159.1" y="36.4">D0(U2RX),D1(U2TX),D2(BUT),D[3..8],D9(LED2),D10(#SS/PGEC3),D11(SDO2),D12(SDI2),D13(SCK2/LED1)</text>
<text x="37" y="71.1">Q8.000 MHz/HC-49SM/SMD/20pF/20ppm</text>
</g>
<text font-size=".9" fill="#800000" x="46.5" y="49.7">0R</text>
</svg>
